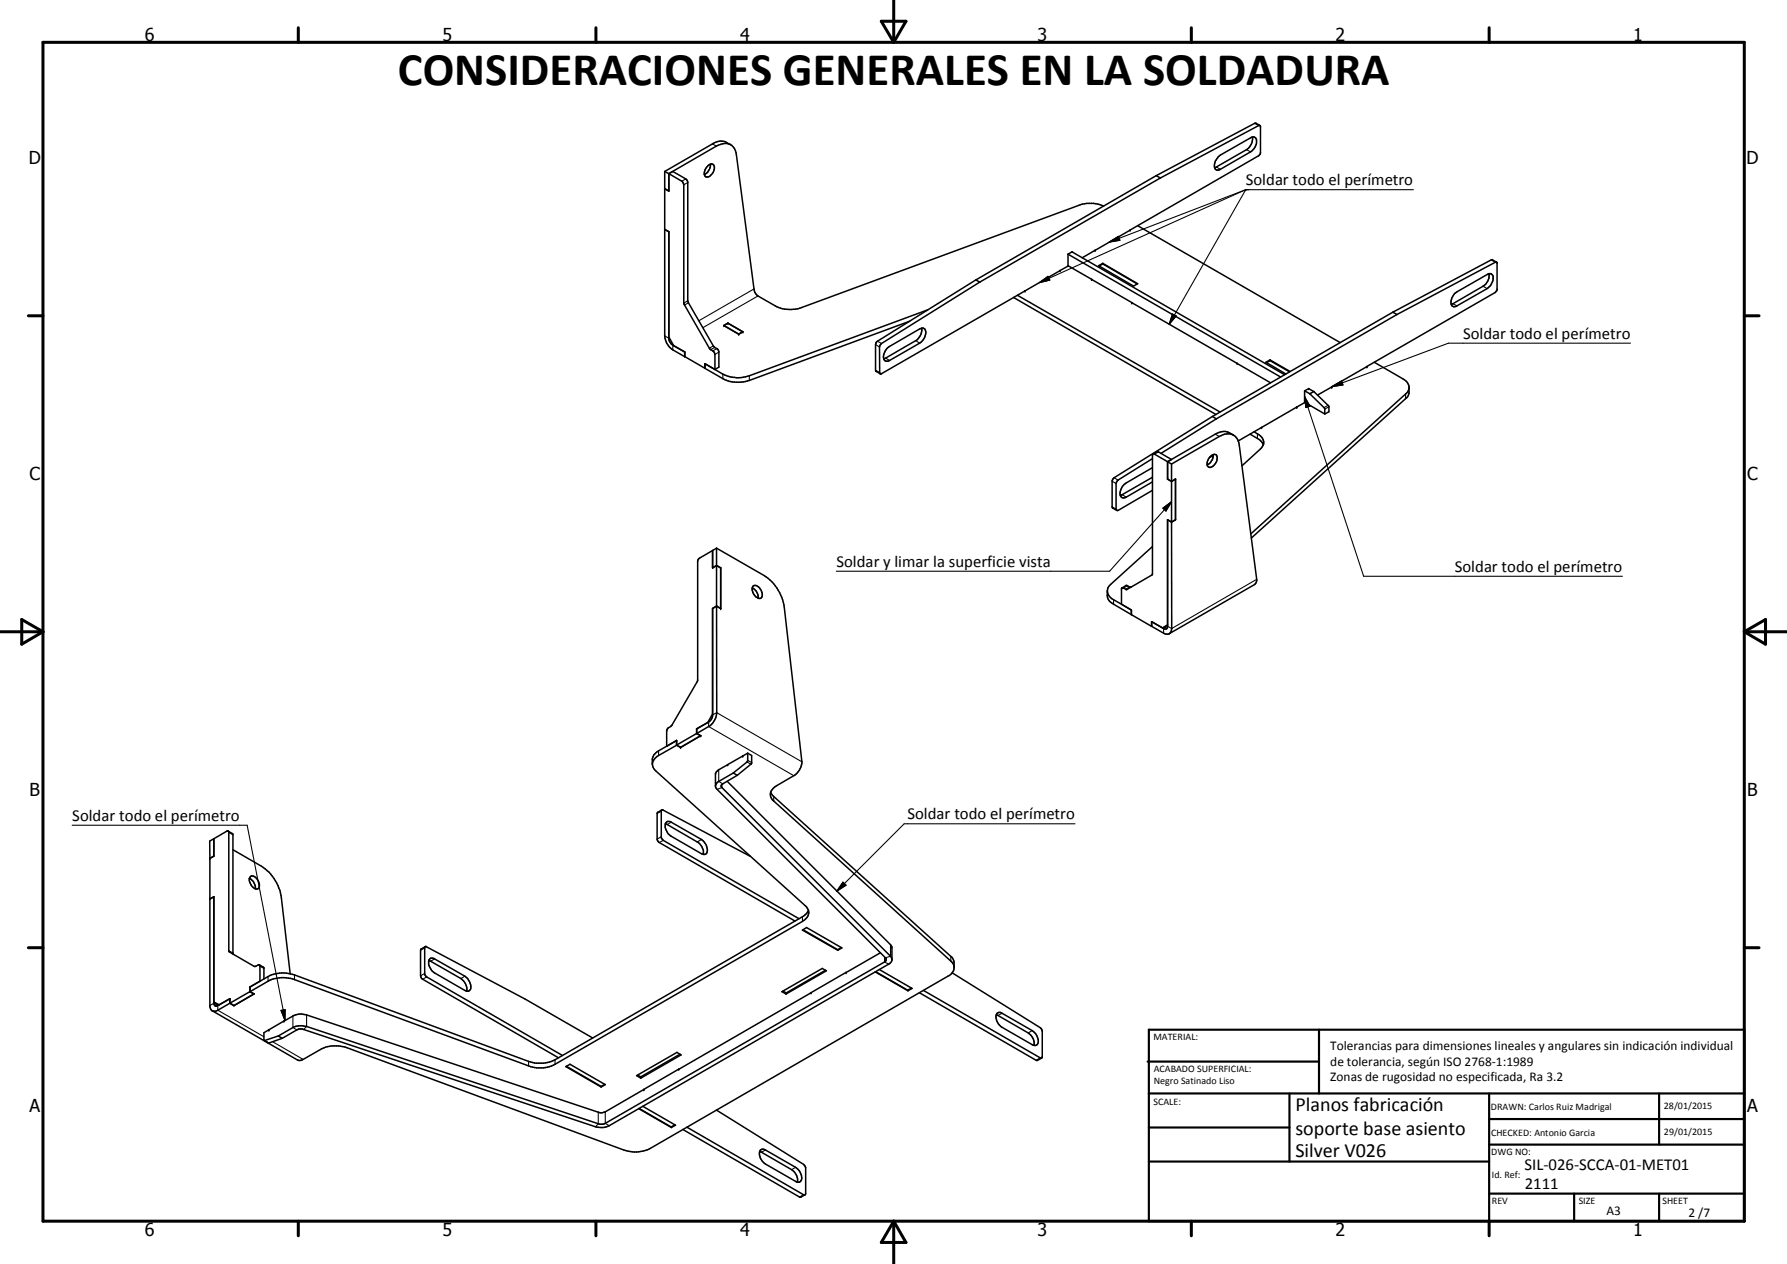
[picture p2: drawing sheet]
<svg xmlns="http://www.w3.org/2000/svg" width="420mm" height="297mm" viewBox="0 0 420 297" stroke-linecap="round" stroke-linejoin="round" font-family="sans-serif">
<g fill="none" stroke="#000" stroke-width=".35">
<path d="M166.4 38.9l.9-.4a1.04 1.04 0 0 1 .5 1.7 1.47 1.47 0 0 1-2 1.2 2.23 2.23 0 0 1 .6-2.5zM167 38.6a2.51 2.51 0 0 1-1.4 2.4M171.8 34a3.3 3.3 0 0 0-4.3-.2l-11.2 6.5M286.5 36.8l7.5-4.4a.84 .84 0 0 1 1.4 .4 3 3 0 0 1-1.4 2.9l-7.1 4.1a.94 .94 0 0 1-1.2-.1 .94 .94 0 0 1-.1-1.2l.1-.6zM294.5 32.2a3.1 3.1 0 0 1-1.4 3l-7.5 4.2M296.2 29.5l-.9-.5h-.3l-23.1 12.3M296.2 29.5l.2 .2v6.3l-.4 .5-30.3 17.6M296.2 29.5h-.3l-23.1 12.3M156.3 40.3v38.6a4.4 4.4 0 0 0 1.9 3.3l11.8 6.8a8.1 8.1 0 0 0 6.2 .4l37.7-13.9M156.3 44.3l1 .6M156.3 53.9l1 .6M156.3 40.3l1 .5"/>
<path d="M156.3 53.9h.1M157.3 40.8l11.1-6.5a3 3 0 0 1 3.9 .1l.5 .7 .3 1.2 4.3 32.1 .3 .6 .5 .6 4.1 2.3a7.6 7.6 0 0 0 6.2 .4l65.1-24a7.6 7.6 0 0 1 5.9 .1M157.3 54.4v25.3l.5 1.1 3.2 1.9M157.3 40.8v4.1l-1-.5M157.3 40.8l.9-.5 3 1.7 .5 .7v28l6 10.6 1.2 1 .1 4-.9 .5M157.3 40.8l3.1 1.9 .4 .7v27.8l6 10.6 1.2 1.2 .1 3.8M251.1 59.7v2.8l-1.9 1.1M251.1 59.7l50 28.9M252 59.2l50 28.9M252.1 59.2l-1 .5M257.5 58.8l-3 1.8M265.8 54.1l-8.3 4.7"/>
<path d="M265.8 54v.1M267.5 53l47.6 27.5M271.9 41.3l-42.5 24.5M271.9 41.3l.9 .5M272.8 41.8l-42.4 24.5M157.3 79.2l1.1 2 2.6 1.5M171.1 75.9l3.6 2.1-1 .5M171.1 75.9l-.9 .6 3.5 2M216.7 77.1a3.1 3.1 0 0 1-1.4 3l-7.5 4.2M218.1 72.8l-41.9 15.5a8.4 8.4 0 0 1-6.2-.4l-4.2-2.4v1.1M229.4 65.8l-23.2 14.5-.3 .7v6v.2l1.1 .6M229.4 65.8l1 .5"/>
<path d="M230.4 66.3l-23.1 14.4-.5 .8v6.2l.2 .1M238.3 69.9l47.6 27.5M239.2 69.4l47.6 27.4M240.9 68.4h.1M241 68.4l-33.8 19.5-.2-.1M249.2 63.6l-8.2 4.8M249.2 63.5v.1M251.1 62.4l47.6 27.6M256.7 65.7h.1M258.3 62.4l1-.5 8.2 4.8-1 .5zM258.4 62.5l.9-.5 8.1 4.7M259.3 61.9v.2"/>
<path d="M327.5 73.4l-42.4 24.5M327.5 73.4l1 .5M328.5 73.9l-42.5 24.5M342.1 68.9l7.6-4.4a.84 .84 0 0 1 1.1 .1 2.78 2.78 0 0 1-1.1 3.2l-7.2 4.1a.94 .94 0 0 1-1.2-.1 .94 .94 0 0 1-.1-1.2l.2-.6zM350.1 64.3a3 3 0 0 1-1.4 3l-7.5 4.2M351.9 61.6l-1.1-.6-.2 .1-23.1 12.3M351.9 61.6l.1 .2v6.3l-.5 .6-30.2 17.4M351.9 61.6l-23.4 12.3M161 83.8h.1M161 82.7v1.1M165.8 86.5l-.1-1 2.4 1.3M208.5 82l.4-.5 7.3-4.2a.96 .96 0 0 1 1.3 0 .96 .96 0 0 1 .1 1.3 3.2 3.2 0 0 1-1.4 2l-7 4.1a.97 .97 0 0 1-1.2-.1 .97 .97 0 0 1-.2-1.2z"/>
<path d="M285.1 97.9l-23.2 14.4-.4 .8v6l.2 .3 .9 .5M285.1 97.9l.9 .5M286 98.4l-13 8.2M290.8 85.4h.1M298.6 84.6l-1 .5 4.7 2.8M298.6 84.6l4.7 2.7M298.6 84.6v.2M298.6 84.8l4.6 2.6M298.6 84.8l-.8 .4M306.7 91.9v2.7l-10.1 5.9M306.7 94.5l4.8 2.8M306.7 91.9l1.2 .6 3.5 3.4 .1 1.4"/>
<path d="M307.7 91.3l1.2 .7 3.5 3.4 .1 1.4-1 .5M307.7 91.3l-1 .6M313.1 90.9l-3.3 1.9M321.4 86.1l-8.3 4.8M323.1 85.1l6.7 3.9 1.2 1a2.86 2.86 0 0 1 .3 2.4l-.6 1.1-36.5 32.9M331.3 91.2a1.8 1.8 0 0 1-.8 1.4l-36.4 32.9M271 107.8l-8.3 5.2-.3 .6 .1 6.3h.4l8.1-4.7M271 112.1l-7.6 4.4M271 109.9l-6.2 3.6a2.37 2.37 0 0 0-1.1 3.4l.6 .1 .5-.2 6.2-3.6M271.1 106.7l1-.6 3.4 1.9-1 .5M271.1 106.7l-.1 .2v28.1l-6.1 3.6-1.1-.4M271.1 106.7h.3l3.1 1.8"/>
<path d="M274.5 108.5v4.1l1 .6 .9-.6M274.5 112.6l1 .5 .9-.5v9.6l-.9 .5M274.5 108.5l1 .6M275.5 109.1l11.2-6.5a2.83 2.83 0 0 1 2.9-.5 2.83 2.83 0 0 1 1.8 2.5l4.1 31.5-.2 .8-.3 .5-20.1 11.5M275.5 109.1v13.6M284.5 107.4a.96 .96 0 0 1 1.6-.2 2.16 2.16 0 0 1-1.8 2.6 1.39 1.39 0 0 1 0-2.2zM285.2 106.8l.1 .3M285.3 107l-.9 .5M285.3 107.1l-.3 1-.5 .7-.7 .5M290 102.2a3.5 3.5 0 0 0-4.3-.2l-11.2 6.5M293.9 102l2.4 1.5 .7 1M294.8 101.5a3 3 0 0 1 2.3 2.6l-.5 1.2-4.6 4.2"/>
<path d="M296.6 100.5h.1M296.6 100.5l-5.5 3.1M167.5 129.4l-3.1 1.8-.4 .6v28.1l-6.1 10.6-.9 .6-.2 .4-.1 3.9 2.4-1.4v1.1M167.5 129.4v4.1l1-.6M168.5 128.8l11.2 6.5a10.9 10.9 0 0 1 4.7 7.4l4.1 36.3a3.9 3.9 0 0 1-1.9 3.3l-4 2.4a2.06 2.06 0 0 0-.7 3.6l41.7 37.5a2.05 2.05 0 0 1-.7 3.6l-70 40.5a7.9 7.9 0 0 1-6.2 .4l-65.1-24.1a7.6 7.6 0 0 0-6.3 .4l-4.3 2.5-.9 .1-20.2-11.7M168.5 132.9l-.9 .5M168.5 132.9l.9 .5M168.5 128.8v13.6M168.5 128.8l-1 .6M168.5 132.9l.9 .6M169.4 133.4h.1M169.4 133.4v9.6l-.9-.5"/>
<path d="M176.9 138.2a2.34 2.34 0 0 1 1.4 2.4M177 137.8a1.3 1.3 0 0 1 1.9 .9 1.27 1.27 0 0 1-.1 1.9 2.14 2.14 0 0 1-1.8-2.8zM260.3 138.9v1.1a2.33 2.33 0 0 0 1.5 2l4.2 2.4M263.8 138.2l-.1 .1v3.7l2.3 1.4M265.9 138l-1.2-.4-.9 .6M271 128.4l-9.9 8.9a2.09 2.09 0 0 0 .7 3.6l4.2 2.4M274.5 122.2l1 .5M275.5 122.7l-1-.6v25.3l-.2 .4h-.5l-3-1.7v1.1M275.5 122.7v25a1.17 1.17 0 0 1-.6 1.2 1.17 1.17 0 0 1-1.3-.1l-7.6-4.4M276.4 122.1l-.9 .6M167.5 143v25.2l-.2 .8-.5 .5-3 1.8v1.1M167.5 143h.1"/>
<path d="M168.5 142.5v25a4.2 4.2 0 0 1-1.9 3.2l-2.8 1.7M168.5 142.5l-1 .5M266 143.3v1.1M270.8 147.2v-1.1l2.5 1.5M273.3 147.6l1.2-.7zM159.1 174l-4.3 2.4a2.85 2.85 0 0 0-1.4 3.2M159.1 175.1l-4.3 2.4a2.09 2.09 0 0 0-.6 3.6l35.2 31.8a2.02 2.02 0 0 1-.4 3.4l-58.5 33.8-1.3 .6-1.4 .3h-1.6l-1.5-.3-55.5-20.5a7.8 7.8 0 0 0-6.2 .4l-4.2 2.4M163.8 172.4l-4.7 2.7M163.8 172.4l.9 .5M163.8 171.3v1.1M163.8 171.3h.1M164.7 172.9l-4.7 2.7-.9-.5"/>
<path d="M164.7 172.9l-4.6 2.7-1-.5M167.5 167.8l-1.1 2-2.6 1.5M174.6 177.7h.1M175.8 177l.9 .5v1.8l-3.4 2.9M175.8 177l-6.8 3.9-.6 .5-.2 .4v3.1l.2 .4 39.9 39.9 .1 .5-.4 .4-65.7 37.9-.7 .2h-.7l-68.8-23a4.6 4.6 0 0 0-3.2 .3l-3.5 2M175.8 177l-.1 2-3.3 2.7M50.3 197.1v4.1l-1 .5M50.3 197.1l-1 .6v4M50.3 197.1l3-1.8 .5 .1v28.2l6 3.5 1.2-.4M53.7 195.3l1 .6 .1 .3v27.9l.1 .2M54.8 199.7l6.7 3.9a10.6 10.6 0 0 1 4.7 7.4l2 17.9M155.6 190.3l-1 .6-.1 .3v6l.4 .7 32 18.6"/>
<path d="M155.6 190.3l-.1 .2v6.3l.4 .7 32 18.4M155.6 190.3h.2l20.6 11M156.5 193.6l7.4 4.3a2.86 2.86 0 0 1 1.4 2.9M156.6 193.3l.3-.3 .7 .1 7.3 4.2a2.44 2.44 0 0 1 1 3.4l-.5 .1-.5-.2-7.1-4.1a3.1 3.1 0 0 1-1.3-3zM171 183.6l38.4 38.4 .3 .5v3.1l-.5 .8-66 38.1-1.3 .5-1.9-.2-68.8-22.9-.8-.1-.6 .2-3.4 2M172.4 181.7l.9 .5M172.4 181.7l-3.7 2.1-.5 .9M173.3 182.2l-3.5 2.1-.2 .3v.4l39.8 39.7 .3 .6M181.2 186.1l.7 1.1 41.9 37.8 .5 1 .1 1.4M49.3 201.7v34.9a1.12 1.12 0 0 0 .7 1 1.12 1.12 0 0 0 1.2-.2l2.8-1.6M50.3 210.7v25.1a.57 .57 0 0 0 .2 .6 .57 .57 0 0 0 .7-.1l2.8-1.6M50.3 201.2l-1 .5"/>
<path d="M50.3 210.7l-1 .6M50.3 210.7l-1 .5M58.6 206.5a2.34 2.34 0 0 1 1.4 2.4M58.8 206.1a1.27 1.27 0 0 1 1.9 .9 1.27 1.27 0 0 1-.2 1.9 2.09 2.09 0 0 1-1.7-2.8zM188.7 218.6l.9-.6 8.3 4.8-.9 .5zM188.8 218.5l8.2 4.7M190.1 213.9l-.5 .9-.9 .6-58.2 33.6a8 8 0 0 1-6.2 .4l-56-20.5M50.3 235.5l1.2 .7zM54 235.8l1 .5M54 234.7v1.1M54 234.7l-2.5 1.5M55 236.3h.1"/>
<path d="M58.7 233l1 .6M58.7 233l-4.7 2.8M58.7 231.9h.1M58.7 231.9v1.1M58.8 233l.9 .6M58.8 231.9v1.1M59.7 233.6l-4.7 2.7M59.7 233.6l-4.7 2.7-1-.5M59.7 233.6h.1M61 226.7l.1 .2v3.7l-2.4 1.3M61 226.7l1 .8v2.5M68.3 228.9a7.5 7.5 0 0 0-5.3 .6l-4.2 2.4"/>
<path d="M100 222.5l-1 .6-.1 .2v6l.4 .7 32 18.6M100 222.5l-.1 .1v6.3l.3 .6 32 18.5M100 222.5l.2-.1 23.2 12.3 15.9 9.2M100.8 225.7l7.6 4.3a3 3 0 0 1 1.3 2.9M101 225.4l.3-.2h.7l7.3 4.2a3.1 3.1 0 0 1 1.3 3.1 .86 .86 0 0 1-1.3 .2l-7.1-4.1a2.7 2.7 0 0 1-1.2-3.2zM183.8 233l9.5-5.4 1 .5-9.5 5.5zM184.8 233.3v.3M190.7 233.3h.1M194.1 228l-9.2 5.3-.8-.4M197 223.2v.1M197.8 222.7l-.8 .5M198.9 228.5l-56.6 32.8-.7 .2h-.7l-68.8-23a4.1 4.1 0 0 0-3.2 .3l-5.7 3.2"/>
<path d="M198.9 228.5l.1 .1M205.8 228.4l7.7 4.4M205.9 228.3l7.5 4.4 .9-.5M206.7 227.8l7.7 4.5-.9 .5M207 223.9l-8.1 4.7M213.5 232.7v.1M216.2 233.3l27.4 15.9h.3l1-.5M217.1 232.7l27.8 16M223.8 228.6l20.8 12.9 .5 .8v6l-.2 .4M234.2 238.5l7.6 4.2a3 3 0 0 1 1.3 3M234.4 238.2l.5-.3 .5 .1 7.3 4.2a2.73 2.73 0 0 1 1.2 3.2l-.5 .3-.5-.1-7.3-4.2a2.58 2.58 0 0 1-1.2-3.2zM63.2 242l-1.2 .7 .1 1.8 3.3-1"/>
<path d="M65.4 243.5l1 .5M66.4 244l-3.2 1.1-1.1-.6M133 250.7l1-.6 8.3 4.8-1 .5zM133.2 250.6l8.1 4.7M141.3 255.3v.1M142.2 254.8l-.9 .5M149.7 252.8l9.5-5.5 .9 .6-9.4 5.5zM149.9 252.6l.8 .5M150.7 253.1v.3M151.1 260l7.7 4.4-1 .6M159.9 247.7l-9.2 5.4M150.1 260.5l7.7 4.5"/>
<path d="M150.3 260.5l7.5 4.3 .9-.5M157.8 264.8v.2M160.6 265.4l27.4 15.9h.2l1.1-.5M161.5 264.9l27.4 15.9h.4M168.4 260.9l20.6 12.7 .4 .8v6.1l-.1 .3M178.6 270.6l7.5 4.3a3 3 0 0 1 1.4 2.9M178.8 270.3l.5-.3 .4 .1 7.4 4.2a2.6 2.6 0 0 1 1.1 3.3l-.5 .2-.4-.1-7.3-4.1a2.73 2.73 0 0 1-1.2-3.3z"/>
</g>
<g fill="#000">
<circle cx="156.3" cy="44.4" r=".18"/>
<circle cx="257.5" cy="58.8" r=".18"/>
<circle cx="265.7" cy="54.1" r=".18"/>
<circle cx="170.2" cy="76.5" r=".18"/>
<circle cx="171.1" cy="75.9" r=".18"/>
<circle cx="173.7" cy="78.5" r=".18"/>
<circle cx="174.7" cy="78" r=".18"/>
<circle cx="241" cy="68.4" r=".18"/>
<circle cx="249.2" cy="63.6" r=".18"/>
<circle cx="256.7" cy="65.7" r=".18"/>
<circle cx="266.1" cy="71.1" r=".18"/>
<circle cx="290.9" cy="85.4" r=".18"/>
<circle cx="304.9" cy="95.7" r=".18"/>
<circle cx="307.7" cy="91.3" r=".18"/>
<circle cx="313.1" cy="90.9" r=".18"/>
<circle cx="321.3" cy="86.1" r=".18"/>
<circle cx="321.4" cy="86.1" r=".18"/>
<circle cx="296.6" cy="100.5" r=".18"/>
<circle cx="169.4" cy="143" r=".18"/>
<circle cx="159.1" cy="174" r=".18"/>
<circle cx="160" cy="175.6" r=".18"/>
<circle cx="164.7" cy="172.9" r=".18"/>
<circle cx="171.1" cy="179.7" r=".18"/>
<circle cx="174.6" cy="177.7" r=".18"/>
<circle cx="49.3" cy="201.7" r=".18"/>
<circle cx="54" cy="234.7" r=".18"/>
<circle cx="66.7" cy="239.9" r=".18"/>
<circle cx="190.7" cy="233.3" r=".18"/>
<circle cx="198.9" cy="228.6" r=".18"/>
<circle cx="63.2" cy="242" r=".18"/>
<circle cx="151.3" cy="256" r=".18"/>
<circle cx="151.4" cy="256" r=".18"/>
<circle cx="159.6" cy="251.2" r=".18"/>
</g>
<g fill="none" stroke="#000" stroke-width=".25">
<path d="M167.5 33.8l.9 .5M286 39.2l.9 .6M293.1 35.2l.9 .5M295 29l.9 .5M161.2 42l-.9 .6M161.7 42.9l-.9 .5M260.8 56.9l2.2-1.4 .3 1zM292.9 44.6h.1M292.9 44.6l-32.1 12.3M292.9 44.6h39.4M292.9 44.6l-48.5 21.8M292.9 44.6l-18 31.6"/>
<path d="M156.3 78.9l1 .6 .1-.1M161.7 70.7l-.9 .5M161.9 71.2l-1 .5M177.3 67.9l-13 7.5M178.2 69.6l-12.9 7.4M244.4 66.4l2-1.5 .4 .9zM275.7 73.8l.9 .5-1.7 1.9zM341.6 71.4l.9 .5M348.7 67.3l1 .5M350.6 61.1l1 .5M158.3 81l-.1 1.2M167.7 81.3l-.9 .5"/>
<path d="M168.1 81.7l-1 .5M168.6 81.9l-1 .6M169 82.7l-.9 .6M170 87.9v1.1M176.2 88.3v1.1M205.9 87l.9 .5M205.9 81l.9 .5M206.3 80.2l1 .5M208.2 84.2l1 .5M215.3 80.1l.9 .5M306.7 93.2l1.3 2.3-1 .3zM306.7 93.2l13.9 42.2h60.9"/>
<path d="M308.9 92l-1 .5M308.9 92l-.9 .6M312.2 95.2l-.9 .6M312.5 95.6l-1 .5M313.2 90.8l2.2-1.3 .4 1zM330.5 92.6v1.1M383.4 80.6h-42.8l-27.4 10.2M261.5 119.1l.9 .5M261.5 113.1l.9 .5M261.9 112.3l1 .5M263.9 116.2l.9 .6M270.9 112.2h.1"/>
<path d="M272.4 106.2l-1 .5M273.4 119.4l2.1-1.5-1.4 2.2zM275.5 117.9l-14.6 16.3h-64.3M285.7 102l1 .6M295.6 101.9v1.1M265.1 137.7l-1 .5M265.6 137.9l-.9 .6M295.5 136.1l-20 11.6-1-.5-.9 .5v1.1M261.8 140.9v1.1M154.8 176.4v1.1M166.6 169.7v1l20 11.6M167.5 168l1-.5 20 11.5"/>
<path d="M175.6 179.1l1 .5M175.8 178.7l.9 .5M17 193.9h41.1l8.9 45.9M53.8 195.6l1 .6M155.5 196.6l-1 .6M155.5 190.6l-1 .6M155.9 197.5l-.9 .5M157.8 193.2l-.9 .6M164.9 197.3l-1 .6M169 180.9v2.7l1 .6M169.7 184.3v.8l-1.1 .4M181.9 187.2v1.1"/>
<path d="M252.8 193.6h-40.2l-15.8 15.8M188.7 215.4v1.1M198.2 207.3l.7 .7-2.1 1.4zM49.3 236.3l1-.5 .9 .5v1.1l10.8 6.2M53.8 223.4l1 .5M61.1 227.1l.9 .5M63 229.5v1.1M66.1 237.4l.9-.1v2.5zM68.9 238.8v2.7l.9 .5M69.2 229.1v1.1M72.1 238.5v2.7l-.7 .7M99.9 228.8l-1 .5"/>
<path d="M99.9 222.8l-1 .5M100.3 229.6l-.9 .5M102.2 225.3l-1 .6M109.3 229.4l-.9 .6M208 224.9v1.2l.9 .5M209.4 222v2.7l-1.2 .4M223.6 224.7v1.1M235.6 238.1l-1 .5M62.2 244.5l1 .6M64 244.8l7.3 4.2M124.3 249.4v1.1M130.5 249v1.1"/>
<path d="M242.7 242.2l-.9 .5M244.5 248.6l-.9 .6M140.7 261.4v2.7l-.7 .7M142.3 261.3v2.7l.9 .5M180 270.3l-1 .5M187.1 274.3l-1 .6M188.9 280.8l-.9 .5"/>
</g>
<g fill="none" stroke="#000" stroke-width=".71">
<path d="M10.1 9.9h400v277.1h-400zM70.1 6.5v3.4M140.1 6.5v3.4M207.2 5h5.8l-2.9 4.9zM210.1 0v9.9M280.1 6.5v3.4M350.1 6.5v3.4M6.7 74.2h3.4M410.1 74.2h3.5M.1 148.5h10M5.1 145.6l5 2.9-5 2.9zM410.1 148.5h10"/>
<path d="M410.1 148.5l5-2.9v5.8zM6.7 222.7h3.4M410.1 222.7h3.5M70.1 287v3.4M140.1 287v3.4M210.1 287v10M210.1 287l2.9 5h-5.8zM280.1 287v3.4M350.1 287v3.4"/>
</g>
<g fill="none" stroke="#000" stroke-width=".51">
<path d="M269.8 249.5h40.3M270.1 242h140v45h-140zM270.1 257h140M303.2 257v16M310.1 242v15M350.1 257v30M390.1 257v12M270.1 265h33.1M270.1 273h80M350.1 269h60M350.1 263h60M350.1 280.5h60"/>
<path d="M370.1 280.5v6.5M390.1 280.5v6.5"/>
</g>
<path d="M260.8 56.9l2.2-1.4 .3 1zM244.4 66.4l2-1.5 .4 .9zM275.7 73.8l.9 .5-1.7 1.9zM306.7 93.2l1.3 2.3-1 .3zM313.2 90.8l2.2-1.3 .4 1zM273.4 119.4l2.1-1.5-1.4 2.2zM198.2 207.3l.7 .7-2.1 1.4zM66.1 237.4l.9-.1v2.5z" fill="#000"/>
<text font-size="11" x="93.5" y="19.9">CONSIDERACIONES GENERALES EN LA SOLDADURA</text>
<g font-size="4.7">
<text x="304.6" y="261.2">Planos fabricación</text>
<text x="304.6" y="266.6">soporte base asiento</text>
<text x="304.6" y="272">Silver V026</text>
</g>
<g font-size="4.2">
<text x="34" y="9.6">6</text>
<text x="104" y="9.6">5</text>
<text x="174" y="9.6">4</text>
<text x="244" y="9.6">3</text>
<text x="314" y="9.6">2</text>
<text x="384" y="9.6">1</text>
<text x="6.8" y="38.7">D</text>
<text x="410.6" y="38.7">D</text>
<text x="7" y="112.9">C</text>
<text x="410.8" y="112.9">C</text>
<text x="7" y="187.1">B</text>
<text x="410.8" y="187.1">B</text>
<text x="7" y="261.4">A</text>
<text x="410.8" y="261.4">A</text>
<text x="34" y="290.4">6</text>
<text x="104" y="290.4">5</text>
<text x="174" y="290.4">4</text>
<text x="244" y="290.4">3</text>
<text x="314" y="290.4">2</text>
<text x="384" y="290.4">1</text>
</g>
<g font-size="3.9">
<text x="292.9" y="43.5">Soldar todo el perímetro</text>
<text x="344" y="79.6">Soldar todo el perímetro</text>
<text x="196.7" y="133.2">Soldar y limar la superficie vista</text>
<text x="342.1" y="134.4">Soldar todo el perímetro</text>
<text x="17" y="192.8">Soldar todo el perímetro</text>
<text x="213.3" y="192.6">Soldar todo el perímetro</text>
<text x="358.5" y="275">SIL-026-SCCA-01-MET01</text>
<text x="358.5" y="279.4">2111</text>
</g>
<g font-size="3.1">
<text x="312.7" y="246.8">Tolerancias para dimensiones lineales y angulares sin indicación individual</text>
<text x="312.7" y="250.4">de tolerancia, según ISO 2768-1:1989</text>
<text x="312.7" y="254">Zonas de rugosidad no especificada, Ra 3.2</text>
<text x="377.7" y="285.6">A3</text>
<text x="397" y="285.9">2 /7</text>
</g>
<g font-size="2.4">
<text x="271.2" y="244.4">MATERIAL:</text>
<text x="271.3" y="252">ACABADO SUPERFICIAL:</text>
<text x="271.3" y="254.6">Negro Satinado Liso</text>
<text x="271.2" y="259.7">SCALE:</text>
<text x="350.6" y="260.8">DRAWN: Carlos Ruiz Madrigal</text>
<text x="391.2" y="260.6">28/01/2015</text>
<text x="350.6" y="267">CHECKED: Antonio Garcia</text>
<text x="391.2" y="266.7">29/01/2015</text>
<text x="350.6" y="271.4">DWG NO:</text>
<text x="350.8" y="276.9">Id. Ref:</text>
<text x="350.8" y="282.8">REV</text>
<text x="371.2" y="282.9">SIZE</text>
<text x="390.9" y="282.9">SHEET</text>
</g>
</svg>
